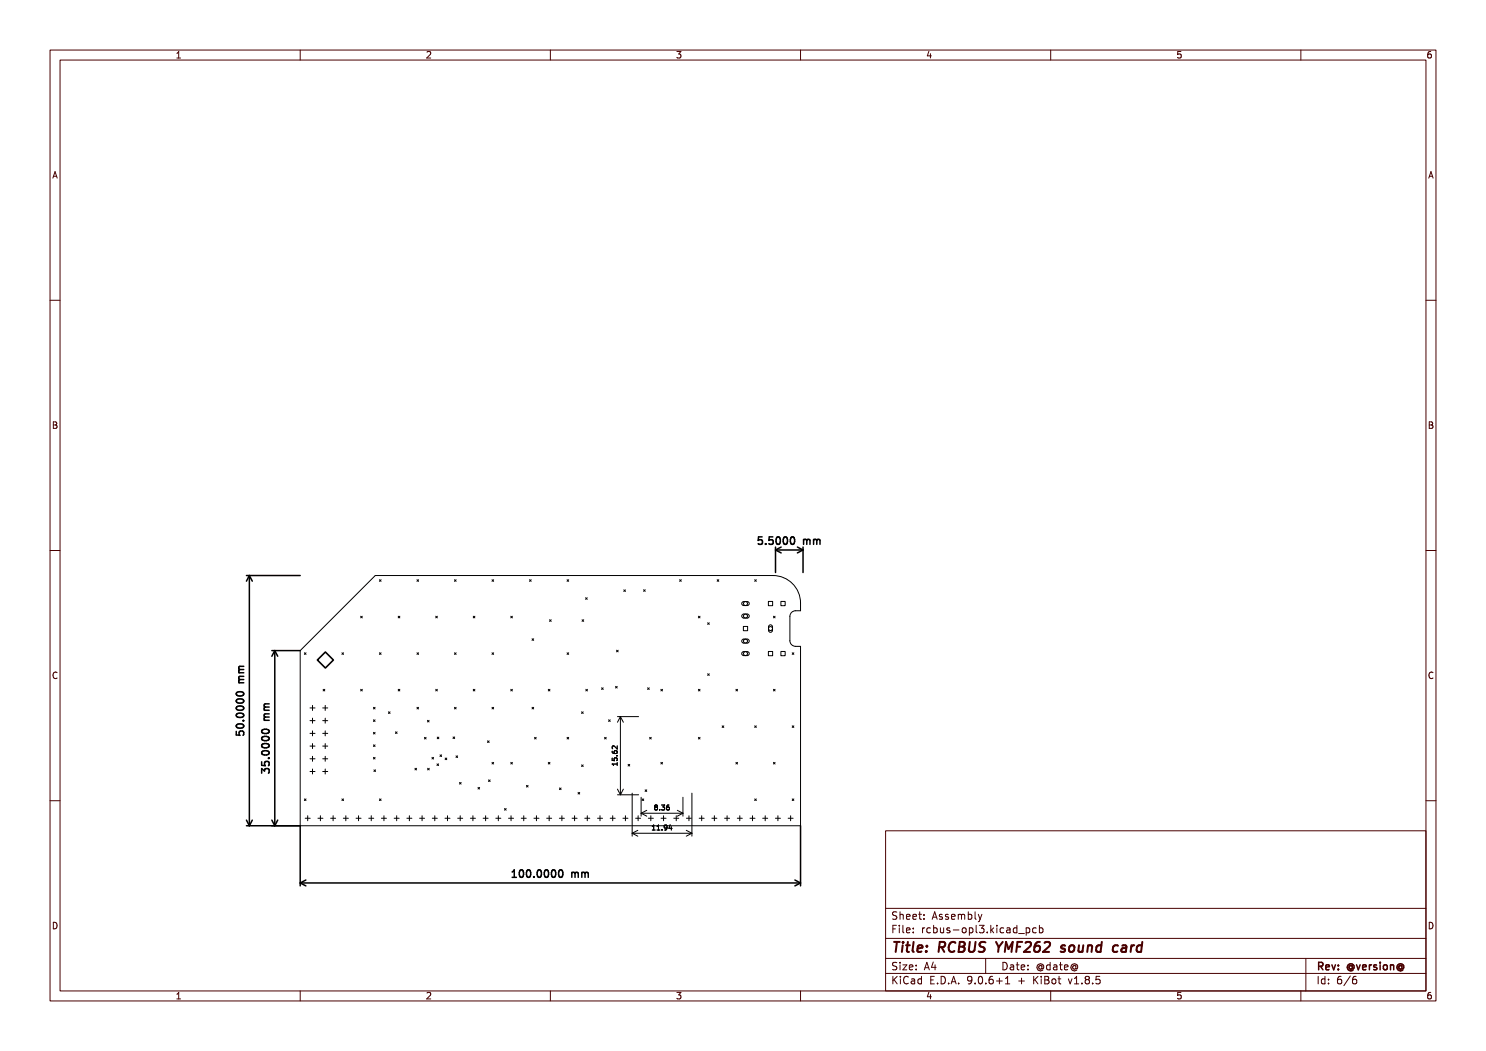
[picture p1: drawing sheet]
<svg xmlns="http://www.w3.org/2000/svg" width="297mm" height="210mm" viewBox="0 0 297 210" stroke-linecap="round" stroke-linejoin="round" font-family="sans-serif">
<path d="M65 130.3l1.6 1.6-1.6 1.6-1.6-1.6z" fill="none" stroke="#000" stroke-width=".32"/>
<g fill="none" stroke="#000" stroke-width=".2">
<path d="M75.8 115.8l.4 .4M76.2 115.8l-.4 .4M83.3 115.8l.4 .4M83.7 115.8l-.4 .4M90.8 115.8l.4 .4M91.2 115.8l-.4 .4M98.3 115.8l.4 .4M98.7 115.8l-.4 .4M105.8 115.8l.4 .4M106.2 115.8l-.4 .4M113.3 115.8l.4 .4M113.7 115.8l-.4 .4"/>
<path d="M117 119.4l.4 .4M117.4 119.4l-.4 .4M124.7 117.9l.3 .3M125 117.9l-.3 .3M128.6 117.8l.4 .4M129 117.8l-.4 .4M135.8 115.8l.4 .4M136.2 115.8l-.4 .4M143.3 115.8l.4 .4M143.7 115.8l-.4 .4M150.8 115.8l.4 .4M151.2 115.8l-.4 .4"/>
<path d="M60 130l15-15h79.5a5.5 5.5 0 0 1 5.5 5.5v1.5a1.77 1.77 0 0 0-1.9 .5l-.2 .7v4.8a1.14 1.14 0 0 0 1.1 1.2h1v35.8h-100zM60.8 130.4l.4 .4M61.2 130.4l-.4 .4M64.6 137.7l.3 .4M64.9 137.7l-.3 .4M68.3 130.4l.4 .4M68.7 130.4l-.4 .4M72.1 137.7l.3 .4M72.1 123.1l.3 .4M72.4 137.7l-.3 .4M72.4 123.1l-.3 .4M75.8 130.4l.4 .4"/>
<path d="M76.2 130.4l-.4 .4M79.6 137.7l.3 .4M79.6 123.1l.3 .4M79.9 137.7l-.3 .4M79.9 123.1l-.3 .4M83.3 130.4l.4 .4M83.7 130.4l-.4 .4M87.1 137.7l.3 .4M87.1 123.1l.3 .4M87.4 137.7l-.3 .4M87.4 123.1l-.3 .4M90.8 130.4l.4 .4"/>
<path d="M91.2 130.4l-.4 .4M94.6 137.7l.3 .4M94.6 123.1l.3 .4M94.9 137.7l-.3 .4M94.9 123.1l-.3 .4M98.3 130.4l.4 .4M98.7 130.4l-.4 .4M102.1 137.7l.3 .4M102.1 123.1l.3 .4M102.4 137.7l-.3 .4M102.4 123.1l-.3 .4M106.3 127.6l.4 .4"/>
<path d="M106.7 127.6l-.4 .4M109.6 137.7l.3 .4M109.8 123.8l.4 .4M109.9 137.7l-.3 .4M110.2 123.8l-.4 .4M113.3 130.4l.4 .4M113.7 130.4l-.4 .4M116.3 123.8l.4 .4M116.7 123.8l-.4 .4M117.1 137.7l.3 .4M117.4 137.7l-.3 .4M120.2 137.4l.4 .4"/>
<path d="M120.6 137.4l-.4 .4M123 137.2l.4 .3M123.2 129.9l.4 .4M123.4 137.2l-.4 .3M123.6 129.9l-.4 .4M129.4 137.4l.4 .4M129.8 137.4l-.4 .4M132.1 137.7l.3 .4M132.4 137.7l-.3 .4M139.6 137.7l.3 .4M139.6 123.1l.3 .4M139.9 137.7l-.3 .4"/>
<path d="M139.9 123.1l-.3 .4M141.4 134.6l.4 .4M141.4 124.4l.4 .4M141.8 134.6l-.4 .4M141.8 124.4l-.4 .4M147.1 137.7l.3 .4M147.4 137.7l-.3 .4M148.3 130.4l.4-.2h.7a.4 .4 0 0 1 .3 .4 .4 .4 0 0 1-.3 .4h-.7a.4 .4 0 0 1-.4-.6zM148.3 127.9l.4-.2h.7a.4 .4 0 0 1 .3 .4 .4 .4 0 0 1-.3 .4h-.7a.4 .4 0 0 1-.4-.6zM148.3 122.9l.4-.2h.7a.4 .4 0 0 1 .3 .4 .4 .4 0 0 1-.3 .4h-.7a.4 .4 0 0 1-.4-.6zM148.3 120.4l.4-.2h.7a.4 .4 0 0 1 .3 .4 .4 .4 0 0 1-.3 .4h-.7a.4 .4 0 0 1-.4-.6zM148.6 125.2h.8v.8h-.8z"/>
<path d="M153.6 130.2h.8v.8h-.8zM153.6 120.2h.8v.8h-.8zM153.7 125a.4 .4 0 0 1 .4-.1 .4 .4 0 0 1 .3 .3v.7a.4 .4 0 0 1-.4 .4 .4 .4 0 0 1-.4-.4zM154.6 137.7l.3 .4M154.6 123.1l.3 .4M154.9 137.7l-.3 .4M154.9 123.1l-.3 .4M156.1 130.2h.8v.8h-.8zM156.1 120.2h.8v.8h-.8zM158.3 130.4l.4 .4M158.7 130.4l-.4 .4M60.8 159.6l.4 .4"/>
<path d="M61.2 159.6l-.4 .4M62 154.2h1M62 151.6h1M62 149.1h1M62 146.5h1M62 144h1M62 141.5h1M62.5 141v1M62.5 143.5v1M62.5 146v1M62.5 148.6v1M62.5 151.1v1"/>
<path d="M62.5 153.7v1M64.5 154.2h1M64.5 151.6h1M64.5 149.1h1M64.5 146.5h1M64.5 144h1M64.5 141.5h1M65 141v1M65 143.5v1M65 146v1M65 148.6v1M65 151.1v1"/>
<path d="M65 153.7v1M68.3 159.6l.4 .4M68.7 159.6l-.4 .4M74.6 151.3l.4 .4M74.6 148.8l.4 .4M74.6 146.3l.4 .4M74.6 143.8l.4 .4M74.6 141.3l.4 .4M74.7 153.8l.4 .4M75 151.3l-.4 .4M75 148.8l-.4 .4M75 146.3l-.4 .4"/>
<path d="M75 143.8l-.4 .4M75 141.3l-.4 .4M75.1 153.8l-.4 .4M75.8 159.6l.4 .4M76.2 159.6l-.4 .4M77.6 142.2l.4 .4M78 142.2l-.4 .4M79 146.2l.4 .4M79.4 146.2l-.4 .4M82.9 153.5l.4 .3M83.3 153.5l-.4 .3M83.3 141.3l.4 .4"/>
<path d="M83.7 141.3l-.4 .4M84.8 147.3l.4 .4M85.2 147.3l-.4 .4M85.4 143.9l.4 .4M85.5 153.5l.3 .3M85.8 143.9l-.4 .4M85.8 153.5l-.3 .3M86.3 151.3l.4 .4M86.7 151.3l-.4 .4M87.3 152.6l.4 .4M87.4 147.3l.3 .3M87.7 152.6l-.4 .4"/>
<path d="M87.7 147.3l-.3 .3M87.9 150.8l.4 .4M88.3 150.8l-.4 .4M89 151.5l.3 .3M89.3 151.5l-.3 .3M90.5 147.3l.4 .3M90.8 141.3l.4 .4M90.9 147.3l-.4 .3M91.1 151l.4 .4M91.2 141.3l-.4 .4M91.5 151l-.4 .4M91.8 156.3l.4 .4"/>
<path d="M92.2 156.3l-.4 .4M95.5 157.3l.4 .4M95.9 157.3l-.4 .4M97.4 148l.4 .4M97.6 155.8l.4 .4M97.8 148l-.4 .4M98 155.8l-.4 .4M98.3 152.3l.4 .4M98.3 141.3l.4 .4M98.7 152.3l-.4 .4M98.7 141.3l-.4 .4M102.1 152.3l.3 .4"/>
<path d="M102.4 152.3l-.3 .4M105.2 156.9l.3 .4M105.5 156.9l-.3 .4M106.3 141.3l.4 .4M106.7 141.3l-.4 .4M106.8 147.3l.4 .4M107.2 147.3l-.4 .4M109.6 152.3l.3 .4M109.9 152.3l-.3 .4M111.8 157.4l.3 .4M112.1 157.4l-.3 .4M113.3 147.3l.4 .4"/>
<path d="M113.7 147.3l-.4 .4M115.5 158.3l.4 .4M115.9 158.3l-.4 .4M116.2 152.8l.4 .4M116.2 142.2l.4 .4M116.6 152.8l-.4 .4M116.6 142.2l-.4 .4M120.8 147.3l.4 .4M121.2 147.3l-.4 .4M121.6 143.8l.4 .4M122 143.8l-.4 .4M122.4 150.1l.2 .4 .6 .1 .2-.2-.1-.4-.5 .1-.1 .3 .2 .2"/>
<path d="M122.4 151.5v.5h.4v-.5h.5v.5M123.3 151h.1M123.4 149v.7l-.8-.7-.2 .2 .1 .4M123.4 152.4v.6M123.4 152.7h-1l.2 .3M123.4 143.2h4.2M123.4 158.8h4.2M123.4 157.7l.6 1.1M124 143.2v15.6M124 143.2l.6 1.1M124 143.2l-.6 1.1M124.6 157.7l-.6 1.1"/>
<path d="M125.5 152.7l.4 .4M125.9 152.7l-.4 .4M126.3 158.5v8.6M128.1 159.3v3.8M128.3 159.6l.4 .4M128.7 159.6l-.4 .4M128.9 157.8l.4 .4M129.3 157.8l-.4 .4M129.8 147.3l.4 .4M130.2 147.3l-.4 .4M132.1 152.3l.3 .4M132.4 152.3l-.3 .4"/>
<path d="M136.5 159.3v3.8M138.3 158.5v8.6M139.6 147.3l.3 .4M139.9 147.3l-.3 .4M144.3 145l.4 .4M144.7 145l-.4 .4M147.1 152.3l.3 .4M147.4 152.3l-.3 .4M150.8 159.6l.4 .4M150.8 145l.4 .4M151.2 159.6l-.4 .4M151.2 145l-.4 .4"/>
<path d="M154.6 152.3l.3 .4M154.9 152.3l-.3 .4M158.3 159.6l.4 .4M158.3 145l.4 .4M158.7 159.6l-.4 .4M158.7 145l-.4 .4M61 163.5h1M61.5 163v1M63.5 163.5h1M64 163v1M66.1 163.5h1M66.6 163v1"/>
<path d="M68.6 163.5h1M69.1 163v1M71.2 163.5h1M71.7 163v1M73.7 163.5h1M74.2 163v1M76.2 163.5h1M76.7 163v1M78.8 163.5h1M79.3 163v1M81.3 163.5h1M81.8 163v1"/>
<path d="M83.9 163.5h1M84.4 163v1M86.4 163.5h1M86.9 163v1M88.9 163.5h1M89.4 163v1M91.5 163.5h1M92 163v1M94 163.5h1M94.5 163v1M96.6 163.5h1M97.1 163v1"/>
<path d="M99.1 163.5h1M99.6 163v1M100.8 161.6l.4 .3M101.2 161.6l-.4 .3M101.6 163.5h1M102.1 163v1M104.2 163.5h1M104.7 163v1M106.7 163.5h1M107.2 163v1M109.3 163.5h1M109.8 163v1"/>
<path d="M111.8 163.5h1M112.3 163v1M114.3 163.5h1M114.8 163v1M116.9 163.5h1M117.4 163v1M119.4 163.5h1M119.9 163v1M122 163.5h1M122.5 163v1M124.5 163.5h1M125 163v1"/>
<path d="M126.3 166.5h12M126.3 166.5l1.2 .6M127 163.5h1M127.5 165.9l-1.2 .6M127.5 163v1M128.1 162.5h8.4M128.1 162.5l1.2 .6M129.3 161.9l-1.2 .6M129.6 163.5h1M130.1 163v1M130.4 165.9h.5M130.4 165.1l.3-.2v1"/>
<path d="M131 161.3l-.2-.2 .2-.2 .4 .1-.2 .3M131 161.3l-.2 .2 .2 .4 .4-.2-.2-.4M131 161.3h.2M131.3 165.9h.6M131.3 165.1l.3-.2v1M131.8 161.8v.1M132.1 163.5h1M132.2 160.9h.6l-.3 .3 .3 .1v.5h-.6M132.3 165.8v.1M132.6 163v1M133.3 165.3l-.2 .2-.3-.1v-.4l.3-.1 .2 .1v.6l-.5 .3M133.7 160.9l-.4 .2-.1 .6 .2 .2 .3-.1v-.5l-.3-.1-.2 .2"/>
<path d="M133.9 164.8l-.2 .7h.6M134.2 165.2v.7M134.7 163.5h1M135.2 163v1M135.4 161.9l1.1 .6M136.5 162.5l-1.1 .6M137.2 165.9l1.1 .6M137.2 163.5h1M137.7 163v1M138.3 166.5l-1.1 .6M139.7 163.5h1M140.2 163v1"/>
<path d="M142.3 163.5h1M142.8 163v1M144.8 163.5h1M145.3 163v1M147.4 163.5h1M147.9 163v1M149.9 163.5h1M150.4 163v1M152.4 163.5h1M152.9 163v1M155 163.5h1M155.5 163v1"/>
<path d="M157.5 163.5h1M158 163v1"/>
<circle cx="149" cy="128.1" r=".4"/>
<circle cx="149" cy="130.6" r=".4"/>
<circle cx="149" cy="120.6" r=".4"/>
<circle cx="149" cy="123.1" r=".4"/>
<circle cx="154" cy="125.6" r=".4"/>
</g>
<g fill="none" stroke="#000" stroke-width=".3">
<path d="M49.3 115h10.7M49.8 115v50M49.8 115l.6 1.1M49.8 115l-.5 1.1M152.3 107.3h-.7l-.1 .7 .2-.2 .5 .1 .2 .2-.1 .5-.2 .2-.6-.2M153 108.6v.2M154.5 107.3h-.7l-.1 .7 .2-.2 .5 .1 .1 .2v.5l-.3 .2-.5-.2M155 109.3v5.1M155 109.9h5.5M155 109.9l1.1 .6M155.2 107.4l.3-.1a.8 .8 0 0 1 .5 .7 .8 .8 0 0 1-.5 .8l-.3-.2-.1-.4zM156.1 109.3l-1.1 .6"/>
<path d="M156.7 107.4l.2-.1a.8 .8 0 0 1 .5 .7 .8 .8 0 0 1-.5 .8l-.2-.2-.2-.4zM158.1 107.4l.2-.1a.8 .8 0 0 1 .5 .7 .8 .8 0 0 1-.5 .8l-.2-.2-.1-.4zM159.4 109.3l1.1 .6M160.5 109.3v5.1M160.5 109.9l-1.1 .6M160.6 107.8v1M160.6 107.9l.4-.1 .2 .2M161.2 108l.3-.2h.3l.1 1M161.2 108v.8M162.6 107.9l.4-.1 .3 .2M162.6 107.8v1M163.3 108l.2-.2h.3l.1 1"/>
<path d="M163.3 108v.8M47.3 139.9a.89 .89 0 0 1 1.4 .2 .85 .85 0 0 1-1.5-.1zM47.4 138.4a.81 .81 0 0 1 1.3 .3 .85 .85 0 0 1-1.5-.1zM47.7 136.4h1M47.7 134.4h1M47.9 135.8l-.2 .2 .2 .4M47.9 133.8l-.2 .2 .2 .4M47.9 135.8h.8M47.9 133.8h.8M48.7 133.1l-.9 .1-.1 .4 .2 .2M48.7 135.1l-.9 .1-.1 .4 .2 .2M54.3 130h5.7"/>
<path d="M54.9 130v35M54.9 130l.6 1.1M54.9 130l-.6 1.1M47.2 146.1v.8h.7l-.1-.2 .1-.5 .2-.1h.5l.1 .3-.1 .5M47.3 141.3a.89 .89 0 0 1 1.4 .3 .85 .85 0 0 1-1.5-.2zM47.3 142.7a.89 .89 0 0 1 1.4 .3 .85 .85 0 0 1-1.5-.1zM47.3 144.9a.89 .89 0 0 1 1.4 .2 .85 .85 0 0 1-1.5-.1zM48.6 144h.1M52.3 152.2v.7l.7 .1-.1-.2v-.5l.3-.2 .5 .1 .1 .2-.1 .6M52.3 154.5v-.9l.6 .5 .1-.5h.7l.1 .3-.1 .6M52.4 147.3a.81 .81 0 0 1 1.4 .3 .85 .85 0 0 1-1.5-.1zM52.4 145.9a.81 .81 0 0 1 1.4 .3 .85 .85 0 0 1-1.5-.1z"/>
<path d="M52.4 148.7a.81 .81 0 0 1 1.4 .4 .85 .85 0 0 1-1.5-.2zM52.4 150.1a.81 .81 0 0 1 1.4 .4 .85 .85 0 0 1-1.5-.1zM52.8 141.9h1M52.8 143.9h1M53 143.3l-.2 .2 .1 .4M53 141.3l-.2 .2 .1 .4M53 143.3h.8M53 141.3h.8M53.7 151.5h.1M53.8 140.6l-.9 .1-.1 .4 .2 .2M53.8 142.6l-.9 .1-.1 .4 .2 .2M49.3 165h10.7v12"/>
<path d="M49.3 163.9l.5 1.1M50.4 163.9l-.6 1.1M54.3 163.9l.6 1.1M55.5 163.9l-.6 1.1M60 176.4h100M60 176.4l1.1 .6M61.1 175.8l-1.1 .6M102.4 175.3h.8M102.4 174.2l.4-.4v1.5M103.9 174l.2-.2a.8 .8 0 0 1 .6 .8 .8 .8 0 0 1-.6 .7l-.2-.1-.1-.5zM105.4 174l.2-.2a.8 .8 0 0 1 .5 .8 .8 .8 0 0 1-.5 .7l-.2-.1-.2-.5zM106.7 175.2v.1"/>
<path d="M107.5 174l.2-.2a.8 .8 0 0 1 .5 .8 .8 .8 0 0 1-.5 .7l-.2-.1-.1-.5zM108.9 174l.2-.2a.8 .8 0 0 1 .6 .8 .8 .8 0 0 1-.6 .7l-.2-.1-.1-.5zM110.4 174l.2-.2a.8 .8 0 0 1 .5 .8 .8 .8 0 0 1-.5 .7l-.2-.1-.2-.5zM111.8 174l.2-.2a.8 .8 0 0 1 .5 .8 .8 .8 0 0 1-.5 .7l-.2-.1-.2-.5zM114.3 174.3v1M114.3 174.5l.4-.2 .2 .2M114.9 174.5l.2-.2 .4 .1 .1 .9M114.9 174.5v.8M116.3 174.5l.4-.2 .2 .2M116.3 174.3v1M116.9 174.5l.2-.2 .4 .1 .1 .9M116.9 174.5v.8"/>
<path d="M158.9 175.8l1.1 .6M160 165v12M160 176.4l-1.1 .6"/>
</g>
<g fill="none" stroke="#480000" stroke-width=".2">
<path d="M10 10h277v190h-277zM12 12h273v186h-273zM35.3 11.6h.8M35.3 10.7l.4-.4v1.3M60 10v2M85.3 10.4l.5-.1 .3 .4-.8 .9h.8M110 10v2M135.3 10.3h.8l-.4 .5 .3 .1v.6l-.2 .1-.5-.1M160 10v2M185.7 10.2l-.4 1h.9M186 10.7v.9M210 10v2"/>
<path d="M236 10.3h-.6l-.1 .6 .2-.1 .5 .1 .1 .1-.1 .5-.2 .1-.5-.1M260 10v2M286 10.3l-.4 .1-.2 .2-.1 .7 .3 .3 .4-.1 .1-.5-.1-.1-.4-.1-.3 .2M10.6 35.6l.4-1.3 .4 1.3M10.7 35.2h.6M285.6 35.6l.4-1.3 .4 1.3M285.7 35.2h.6M10 60h2M285 60h2M10.7 84.3h.4l.2 .2-.2 .4 .2 .1 .1 .3-.2 .3h-.5zM10.7 84.9h.4M285.7 84.3h.4l.2 .2-.2 .4 .2 .1 .1 .3-.2 .3h-.5z"/>
<path d="M285.7 84.9h.4M10 110h2M285 110h2M11.4 134.4a.62 .62 0 0 0-.9 .5 .62 .62 0 0 0 .7 .7l.2-.1M286.4 134.4a.62 .62 0 0 0-.9 .5 .62 .62 0 0 0 .7 .7l.2-.1M10 160h2M285 160h2M177 166h108v32h-108zM10.7 184.3a.66 .66 0 0 1 .7 .6 .66 .66 0 0 1-.7 .7zM35.3 198.7l.4-.4v1.3M35.3 199.6h.8M60 198v2"/>
<path d="M85.3 198.4l.5-.1 .3 .4-.8 .9h.8M110 198v2M135.3 198.3h.8l-.4 .5 .3 .1v.6l-.2 .1-.5-.1M160 198v2M177 194.5h108M177 191.5h108M177 187.5h108M177 181.5h108M178.5 195.1v1.5M178.5 185.6h.5M178.7 195.7l.6 .9M179.2 184.9h-.7v1.5"/>
<path d="M179.2 192.4l-.5-.1-.2 .1v.5l.6 .3 .1 .3-.2 .3-.6-.1M179.2 182.3l-.5-.1-.2 .1v.5l.6 .3 .1 .3-.2 .3-.6-.1M179.3 195.1l-.8 .9M179.7 184.9v.1M179.7 185.4v1M179.9 182.2v1.5M179.9 192.3v.1M179.9 192.8v1M179.9 182.8l.2-.1 .4 .1v.9M180 195.1v.1M180 195.6v1M180.5 192.8h.7l-.7 1h.7"/>
<path d="M180.5 184.9v1.3l.2 .2M181.2 185.9l.7-.2-.1-.2-.4-.1-.2 .2v.7h.6M181.2 183.2l.7-.1-.1-.3-.4-.1-.2 .2v.7h.6M181.5 195.2a.71 .71 0 0 0-1 .5 .71 .71 0 0 0 .7 .9l.3-.1M181.7 193.3l.8-.1-.1-.3-.4-.1-.3 .2 .1 .7h.6M182.2 195.7h.5l.1 .9M182.5 183.2l.7-.1-.1-.3-.4-.1-.2 .2v.7h.6M182.5 186.3v.1M182.5 185.5v.1M182.8 196h-.5l-.2 .2 .2 .4 .5-.1M183.1 193.7v.1M183.1 192.9v.1"/>
<path d="M183.6 182.7h.6M183.8 182.2v1.3l.4 .2M184.2 195.7l-.5-.1-.2 .3 .1 .6h.6M184.2 195.1v1.5M184.4 185.4v1M184.7 183.6v.1M184.7 182.8v.1M184.7 193.8l.5-1.5 .5 1.5M184.8 185.4l-.4 .3M184.9 193.4h.7M185.7 198.2l-.4 1h.9M186 185.5l-.5-.1-.3 .3 .2 .6h.6"/>
<path d="M186 198.7v.9M186 195.8h.5M186.3 183.7l.5-1.5 .5 1.5M186.5 183.3h.7M186.5 192.2l-.3 1.1h.9M186.6 185.5l.4-.1 .3 .3-.1 .6h-.6M186.6 184.9v1.5M186.7 195.1h-.7v1.5h.7M186.9 192.8v1M187.4 196.5v.1M188 185.4v.9l.4 .1 .2-.1M188.1 195.1a.76 .76 0 0 1 .9 .7 .76 .76 0 0 1-.9 .8z"/>
<path d="M188.3 182.8l-.3-.1-.3 .2 .1 .2 .5 .2v.3h-.6M188.6 185.4v1M189.5 182.8l-.3-.1-.2 .2v.2l.5 .2v.3h-.5M189.6 196.5v.1M189.8 185.5l-.3-.1-.3 .2 .1 .2 .5 .2v.3h-.6M190.1 196.6l.5-1.5 .5 1.5M190.2 183.2l.7-.1-.1-.3-.4-.1-.2 .2v.7h.6M190.2 196.2h.8M190.5 185.8h1.2M191.5 182.8l.5-.1 .2 .2M191.5 182.7v1M191.6 196.5v.1"/>
<path d="M192.2 182.9l.2-.2 .3 .1 .1 .9M192.2 182.9v.8M192.4 185.5l.2-.1 .4 .1 .1 .6-.1 .2-.4 .1-.2-.1zM193.5 182.8l.5-.1 .2 .3-.1 .6h-.6M193.5 182.2v1.5M193.7 185.5l.5-.1 .3 .3-.2 .6h-.6M193.7 185.4v1.5M194.2 195.7l-.2 .3h-.3l-.3-.3 .1-.5 .5-.1 .2 .1a.99 .99 0 0 1-.4 1.4h-.3M194.9 196.5v.1M194.9 182.2v1.3l.2 .2M195.1 184.9v1.3l.2 .2M195.5 182.7l.4 1"/>
<path d="M195.7 195.2l.2-.1a.8 .8 0 0 1 .5 .7 .8 .8 0 0 1-.5 .8l-.2-.1-.2-.5zM195.7 184.9h1l-.5 .6 .4 .1v.7l-.2 .1-.7-.1M195.9 183.7l-.4 .5M196.2 182.7l-.3 1M197 191.5v3M197 196.5v.1M197.3 186.3v.1M198 184.9v1.5M198.2 185.8l.4 .6M198.4 195.1l-.4 .1a1.01 1.01 0 0 0 0 1.4l.5-.1v-.5l-.3-.3h-.4l-.1 .3M198.6 185.4l-.6 .6M199.2 196h1.1"/>
<path d="M199.2 184.9v.1M199.2 185.4v1M199.7 195.4v1.2M200.5 192.3a.76 .76 0 0 1 .8 .7 .76 .76 0 0 1-.8 .8zM200.6 185.5l-.4-.1-.3 .3 .1 .6h.6M201 196.6h.8M201 195.5l.4-.4v1.5M201.2 185.5h.6l.1 .9M201.9 185.7l-.5 .1-.2 .2 .2 .4 .5-.1M202 192.9h.5l.1 .9M202.6 193.2h-.5l-.2 .2 .2 .4 .5-.1M203.1 192.8h.6"/>
<path d="M203.2 185.5l-.4-.1-.3 .3 .2 .6h.5M203.2 184.9v1.5M203.3 192.3v1.3l.4 .2M203.6 196h1.1M203.6 186.5h1.1M204.1 193.3l.7-.1-.1-.3-.4-.1-.2 .2 .1 .7h.5M204.2 195.4v1.2M205.1 185.5l.4-.1 .3 .3-.1 .6h-.6M205.1 185.4v1.5M205.5 193.7v.1M205.5 192.9v.1M206.6 195.1v1.5"/>
<path d="M206.8 195.7l.7 .9M207.1 185.5l-.4-.1-.3 .3 .1 .6h.6M207.5 195.1l-.9 .9M207.7 185.5l.5-.1 .3 .3-.2 .6h-.6M207.7 184.9v1.5M208.1 195.1v.1M208.1 195.6v1M208.2 193.1a.36 .36 0 0 0-.5-.1 .36 .36 0 0 0 0 .6 .36 .36 0 0 0 .5-.1M208.2 192.9v.6M208.2 193.5l.2 .1a.63 .63 0 0 0-.2-1 .63 .63 0 0 0-.9 .4 .71 .71 0 0 0 .3 .9 .71 .71 0 0 0 .9-.1M208.8 195.1l.7 .1 .1 .3-.3 .3a.4 .4 0 0 1 .4 .4 .4 .4 0 0 1-.3 .4h-.6zM208.8 195.8h.5"/>
<path d="M209.9 192.9l-.4-.1-.3 .3 .1 .6h.6M209.9 192.3v1.5M210 198v2M210.4 195.7l.3-.1 .3 .3v.4l-.3 .3-.3-.1-.2-.2zM210.6 192.9h.6v.9M211.2 193.2h-.5l-.2 .2 .2 .4 .5-.1M211.5 195.6h.5M211.7 195.1v1.3l.3 .2M211.7 192.8h.6M212 192.3v1.3l.3 .2M212.7 193.3l.8-.1-.1-.3-.4-.1-.3 .2 .1 .7h.6M213.5 195.6l.4 1 .3-1"/>
<path d="M214.7 196.6h.9M214.7 195.5l.5-.4v1.5M215 193.1a.36 .36 0 0 0-.5-.1 .36 .36 0 0 0 0 .6 .36 .36 0 0 0 .5-.1M215 193.5l.1 .1a.57 .57 0 0 0 .2-.8 .57 .57 0 0 0-.8-.1 .7 .7 0 0 0-.3 1 .7 .7 0 0 0 1 .1M215 192.9v.6M216.2 196.5v.1M217.2 195.7l-.3 .3v.3l.3 .3h.3l.2-.3v-.3l-.2-.3M217.2 195.7l-.3-.3 .3-.3h.3l.2 .3-.2 .3M217.2 195.7h.3M218.4 196.5v.1M219.8 195.1h-.7l-.1 .7 .2-.1h.5l.2 .3-.1 .5-.2 .1-.6-.1M236 198.3h-.6l-.1 .6 .2-.1 .5 .1 .1 .1-.1 .5-.2 .1-.5-.1"/>
<path d="M260 198v2M261 191.5v6.5M263.5 195.1v1.5M264.8 195.7l-.4-.1-.3 .3 .1 .6h.6M264.8 195.1v1.5M265.5 196.5v.1M265.5 195.7v.1M268 195.1l-.4 .1a1.01 1.01 0 0 0 0 1.4l.5-.1 .1-.5-.3-.3h-.3l-.3 .3M269.9 195l-1.3 2M271 195.1l-.4 .1a1.01 1.01 0 0 0 0 1.4l.5-.1 .1-.5-.3-.3h-.3l-.3 .3M285.7 184.3a.66 .66 0 0 1 .7 .6 .66 .66 0 0 1-.7 .7zM286 198.3l-.4 .1-.2 .2-.1 .8 .3 .2 .4-.1 .1-.5-.1-.1-.4-.1-.3 .2"/>
</g>
<g fill="none" stroke="#480000" stroke-width=".3">
<path d="M263.6 193.1l.7-.1 .1-.2-.1-.4-.2-.1h-.5v1.5M263.9 193.1l.5 .7M265 193.3l.7-.2-.1-.2-.4-.1-.2 .2 .1 .7h.5M266.2 192.8l.4 1 .3-1M267.5 193.6v.2M267.5 192.9v.1M270.3 193.1a.36 .36 0 0 0-.6-.1 .36 .36 0 0 0 0 .6 .36 .36 0 0 0 .6-.1M270.3 192.9v.6M270.3 193.5l.1 .1a.63 .63 0 0 0-.1-1 .63 .63 0 0 0-1 .4 .7 .7 0 0 0 .3 .9 .7 .7 0 0 0 .9-.1M271.1 192.8l.4 1 .3-1M272.3 193.3l.8-.2-.1-.2-.4-.1-.3 .2 .1 .7h.6M273.7 192.8v1"/>
<path d="M274.1 192.8l-.4 .3M275.1 192.9l-.3-.1-.2 .2v.2l.5 .2v.3h-.5M275.8 192.3v.1M275.8 192.8v1M276.6 192.9l.2-.1 .4 .1 .1 .6-.2 .2-.3 .1-.2-.2zM277.9 192.9l.2-.1 .4 .1 .1 .9M277.9 192.8v1M280.2 193.1a.36 .36 0 0 0-.5-.1 .36 .36 0 0 0 0 .6 .36 .36 0 0 0 .5-.1M280.2 193.5l.1 .1a.57 .57 0 0 0 .2-.8 .57 .57 0 0 0-.9-.2 .71 .71 0 0 0-.3 1.1 .71 .71 0 0 0 1.1 .1M280.2 192.9v.6"/>
</g>
<g fill="none" stroke="#480000" stroke-width=".4">
<path d="M178.7 188.2h1.1M179.3 188.2l-.3 2M180.4 188.9l-.1 1.3M180.5 188.2v.2M181.1 188.9h.7M181.5 188.2l-.3 1.7 .1 .2 .4 .1M182.6 188.2l-.2 1.7 .2 .3M183.4 189.5l1-.1-.1-.4h-.7l-.3 .9 .3 .3 .6-.1M185.1 190v.2M185.3 189l-.1 .2M187.7 189.3l1-.1a.52 .52 0 0 0 .2-.5 .52 .52 0 0 0-.3-.5h-.8l-.2 2M188.2 189.3l.5 .9"/>
<path d="M191 188.4a.88 .88 0 0 0-1.1 0 .88 .88 0 0 0-.3 1 .69 .69 0 0 0 .3 .7 .69 .69 0 0 0 .9-.1M191.7 189.2h.7M191.8 188.2l.9 .1a.51 .51 0 0 1 .1 .5 .51 .51 0 0 1-.4 .4l.3 .1a.58 .58 0 0 1-.4 .9h-.7zM193.8 188.2l-.2 1.6 .2 .3a.66 .66 0 0 0 1-.3l.2-1.6M197 188.3a.84 .84 0 0 0-1.1 .1 .45 .45 0 0 0 .2 .8l.5 .2a.51 .51 0 0 1 .2 .5 .51 .51 0 0 1-.5 .3l-.7-.1M199.1 188.2l.5 1.1M199.6 189.3l-.1 .9M200.4 188.2l-.8 1.1M200.8 190.2l.3-2 .5 1.4 .8-1.4-.2 2M203.2 189.2h.7M204.3 188.2h-.9l-.3 2M205 188.4l.3-.2h.4l.3 .2 .1 .4-.2 .3-1.3 1.1h1.3"/>
<path d="M207.8 188.2a.91 .91 0 0 0-1 .9l-.1 .7 .1 .3a.66 .66 0 0 0 1-.3l.1-.4-.2-.3a.66 .66 0 0 0-1 .3M208.8 188.4l.3-.2h.5l.2 .2 .1 .4-.2 .3-1.3 1.1h1.3M212.9 189a.49 .49 0 0 0-.8 .3l.2 .2 .5 .1 .1 .2-.4 .4-.5-.1M213.8 189.1a.52 .52 0 0 1 .6-.2 .52 .52 0 0 1 .4 .4l-.1 .5a.55 .55 0 0 1-.5 .4 .55 .55 0 0 1-.6-.4zM215.7 188.9l-.1 1.2a.57 .57 0 0 0 .8-.1M216.5 188.9l-.2 1.3M217.4 189.1a.49 .49 0 0 1 .9 .1l-.1 1M217.5 188.9l-.2 1.3M220.1 189a.66 .66 0 0 0-1 .3v.5l.1 .3h.8M220.2 188.2l-.2 2M223.5 189a.66 .66 0 0 0-1 .3l-.1 .5 .2 .3h.7M224.3 189h.8l-.1 1.2"/>
<path d="M225.1 189.4h-.7a.4 .4 0 0 0-.3 .4 .4 .4 0 0 0 .2 .4l.7-.1M226.1 188.9l-.1 1.3M226.7 188.9l-.4 .1-.2 .3M228.2 189a.66 .66 0 0 0-1 .3v.5l.1 .3h.8M228.3 188.2l-.2 2"/>
</g>
<text font-size="2.7" fill="#fff" x="178" y="190.3">Title: RCBUS YMF262 sound card</text>
<g font-size="2" fill="#fff">
<text x="152.3" y="108.8">5.5000 mm</text>
<text x="48.8" y="146" transform="rotate(-90 48.8 146)">50.0000 mm</text>
<text x="53.9" y="153.5" transform="rotate(-90 53.9 153.5)">35.0000 mm</text>
<text x="103.4" y="175.4">100.0000 mm</text>
<text x="178" y="183.8">Sheet: Assembly</text>
<text x="178" y="186.5">File: rcbus-opl3.kicad_pcb</text>
<text x="178" y="193.9">Size: A4</text>
<text x="178" y="196.7">KiCad E.D.A. 9.0.6+1 + KiBot v1.8.5</text>
<text x="200" y="193.9">Date: @date@</text>
<text x="263" y="196.7">Id: 6/6</text>
<text x="263" y="193.9">Rev: @version@</text>
</g>
<g font-size="1.7" fill="#fff">
<text x="35" y="11.6">1</text>
<text x="85" y="11.6">2</text>
<text x="135" y="11.6">3</text>
<text x="185" y="11.6">4</text>
<text x="235" y="11.6">5</text>
<text x="285" y="11.6">6</text>
<text x="10.5" y="35.6">A</text>
<text x="285.5" y="35.6">A</text>
<text x="10.5" y="85.6">B</text>
<text x="285.5" y="85.6">B</text>
<text x="10.5" y="135.6">C</text>
<text x="285.5" y="135.6">C</text>
<text x="10.5" y="185.6">D</text>
<text x="285.5" y="185.6">D</text>
<text x="35" y="199.7">1</text>
<text x="85" y="199.7">2</text>
<text x="135" y="199.7">3</text>
<text x="185" y="199.7">4</text>
<text x="235" y="199.7">5</text>
<text x="285" y="199.7">6</text>
</g>
<g font-size="1.3" fill="#fff">
<text x="123.4" y="153" transform="rotate(-90 123.4 153)">15.62</text>
<text x="130.7" y="161.9">8.36</text>
<text x="130.3" y="165.9">11.94</text>
</g>
</svg>
